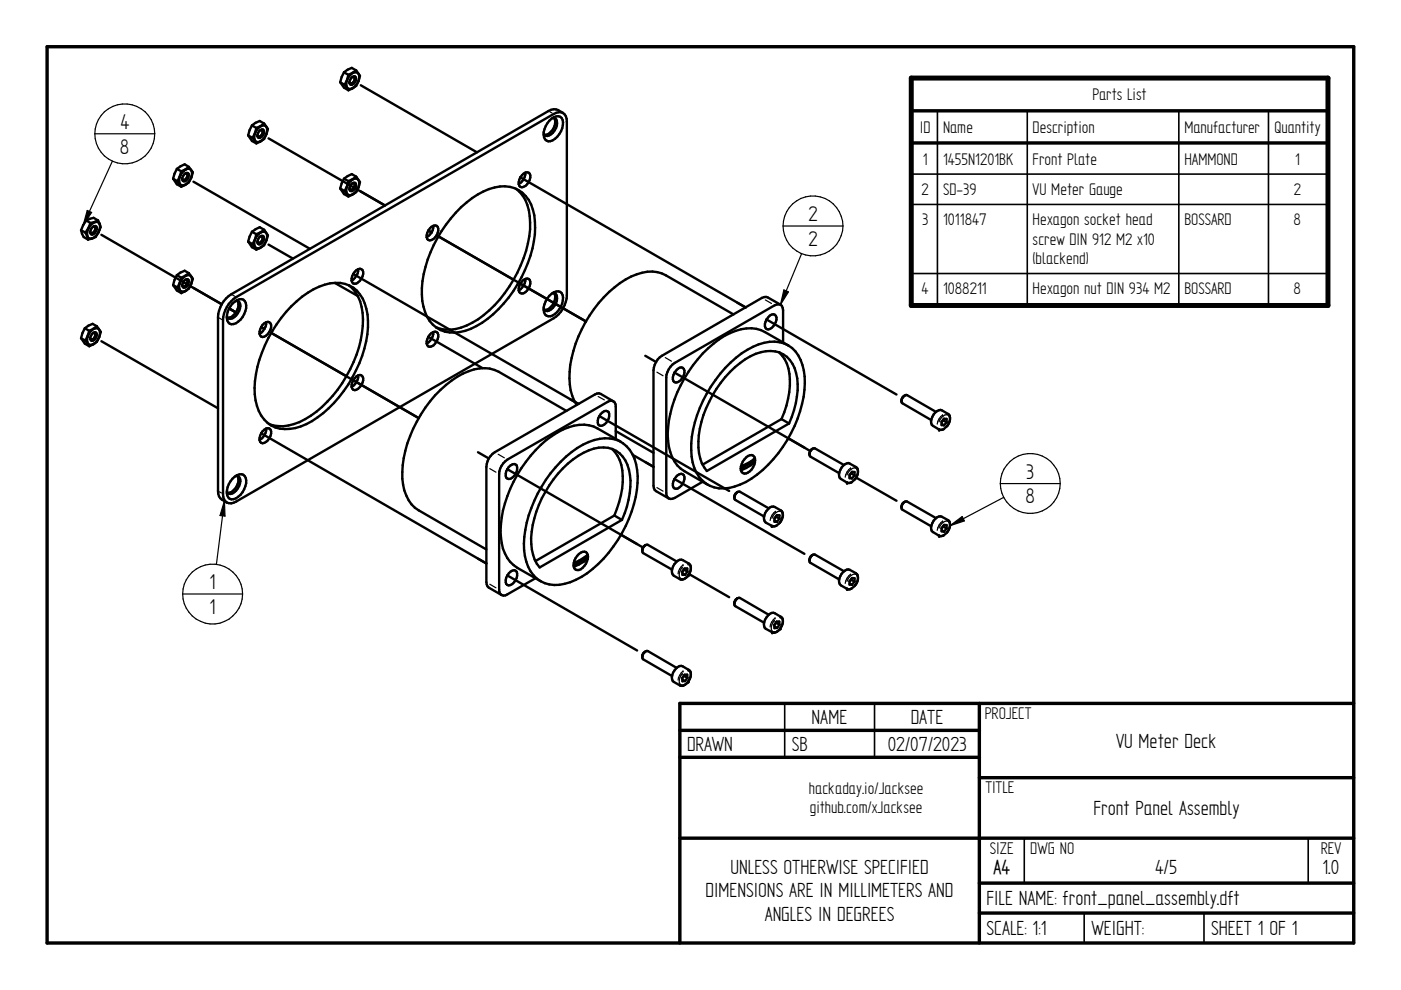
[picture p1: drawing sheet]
<svg xmlns="http://www.w3.org/2000/svg" width="297mm" height="210mm" viewBox="0 0 297 210" stroke-linecap="round" stroke-linejoin="round" font-family="sans-serif">
<path d="M10 9.9h277v190h-277zM193.2 23.5h88.4M193.2 30.3h88.4M144.1 154.9h63.5M207.6 149.1v50.8M287 149.1h-142.9v50.8M144.1 160.6h63.5M144.1 177.7h142.9M207.6 164.9h79.4M207.6 187.2h79.4M207.6 193.6h79.4" fill="none" stroke="#000" stroke-width=".72"/>
<g fill="none" stroke="#000" stroke-width=".34">
<path d="M287 16.3v12.7M193.2 36.9h88.4M198.8 23.5v41.3M217.8 23.5v41.3M249.9 23.5v41.3M268.9 23.5v41.3M193.2 43.3h88.4M193.2 58h88.4M166.4 149.1v11.5M185.4 149.1v11.5M217.2 177.8v9.4M277.4 177.8v9.4"/>
<path d="M229.9 193.6v6.3M255.3 193.6v6.3"/>
</g>
<g fill="none" stroke="#000" stroke-width=".51">
<path d="M72.1 17.4l.8 1.2 1 .5M72.1 17.4l1 .6M72.9 15.3l-.5 1-.3 1.1M72.9 15.3l1 .6M73.1 18l.8 1.1M73.9 15.9l-.3 1.1-.5 1M74.5 16.6l.6-.4h.2a1.19 1.19 0 0 1-.9 1.8l-.2-.1a1.22 1.22 0 0 1 .3-1.3zM74.7 16.3h.3a.82 .82 0 0 1 0 1 .82 .82 0 0 1-.8 .3l-.1-.2M75.5 14.9l-.9-.5-1.7 .9M75.5 14.9l.8 1.2a3.1 3.1 0 0 1-2.4 3M75.5 14.9l-1.6 1M75.9 17.3a1.45 1.45 0 0 0-.3-2 2.47 2.47 0 0 0-2 3.2 1.35 1.35 0 0 0 2.1-.7"/>
<path d="M76.5 18.1l24.6 14.2M36.7 37.9l.8 1.2 .9 .5M36.7 37.9l.9 .5M37.5 35.8l-.5 1-.3 1.1M37.5 35.8l.9 .5M37.6 38.4l.8 1.2M38.4 36.3l-.8 2.1M39 37l.3-.3h.5a1.16 1.16 0 0 1-.9 1.7h-.1a1.09 1.09 0 0 1 .2-1.4zM39.3 36.8h.3a.87 .87 0 0 1 0 .9 .87 .87 0 0 1-.9 .4l-.1-.3M40 35.4l-.8-.6-1.7 1M40 35.4l.9 1.1-.3 1.1-.6 1.1-1.6 .9M40 35.4l-1.6 .9"/>
<path d="M40.5 37.7a1.4 1.4 0 0 0-.3-1.9 2.38 2.38 0 0 0-2.2 2.4 .89 .89 0 0 0 .4 1 .89 .89 0 0 0 1.1-.2l.8-.8M41 38.5l24.7 14.2M52.6 28.7l.8 1.2 1 .5M52.6 28.7l.9 .6M53.4 26.6l-.5 1-.3 1.1M53.4 26.6l1 .5M53.5 29.3l.9 1.1M54.4 27.1l-.3 1.1-.6 1.1M54.9 27.8l.6-.4 .3 .1a1.19 1.19 0 0 1-.9 1.8l-.2-.2a1.22 1.22 0 0 1 .2-1.3zM55.2 27.6h.3a.85 .85 0 0 1 0 .9 .85 .85 0 0 1-.9 .4v-.2M56 26.2l-.9-.5-1.7 .9M56 26.2l.8 1.1a3.5 3.5 0 0 1-1.8 2.8 .85 .85 0 0 1-.9-.2 .85 .85 0 0 1-.2-.9 2.57 2.57 0 0 1 2.2-2.4 1.05 1.05 0 0 1 .5 1.4"/>
<path d="M56 26.2l-1.6 .9M56.5 28.4l-.5 1.1-1.6 .9M56.9 29.3l24.7 14.3M72.1 40l.8 1.1 1 .6M72.1 40l1 .5M72.9 37.9l-.5 1-.3 1.1M72.9 37.9l1 .5M73.9 38.4l-.3 1.1-.5 1M74 38.7a1.46 1.46 0 0 1 1.9-.6 2.35 2.35 0 0 1-1 3 .9 .9 0 0 1-1.1 .2 .9 .9 0 0 1-.4-1.1zM74.5 39.1l.3-.3h.5a1.16 1.16 0 0 1-.9 1.7l-.2-.1a1.27 1.27 0 0 1 .3-1.3zM74.7 38.9h.3a.85 .85 0 0 1 0 .9 .85 .85 0 0 1-.8 .4l-.1-.3M75.5 37.5l-.9-.6-1.7 1"/>
<path d="M75.5 37.5l.8 1.1a3.1 3.1 0 0 1-2.4 3.1M75.5 37.5l-1.6 .9M110.3 37.6a1.67 1.67 0 0 1 1.8-1 1.93 1.93 0 0 1-.7 2.8 .86 .86 0 0 1-1.3 0l-.1-.4M110.3 37.6l-.3 1.4M110.3 37.6l47.8 27.6-1.8-1M111.4 36.6a2.59 2.59 0 0 1-1.4 2.4M116.5 25.6a1.79 1.79 0 0 1 2.6-.6 3.9 3.9 0 0 1-1.9 4.8 1.22 1.22 0 0 1-1.3 0 1.22 1.22 0 0 1-.6-1.2 4.3 4.3 0 0 1 1.2-3zM117.2 25a.85 .85 0 0 1 .9 1.1 2.62 2.62 0 0 1-2.4 2.7l-.4-.5M117.5 25a2.62 2.62 0 0 1-2.1 3.6M119.4 24a2.47 2.47 0 0 0-3.1-.5l-67.3 38.9a6 6 0 0 0-2.8 4.9v36.8a2.35 2.35 0 0 0 1.9 2.5M119.4 24a1.99 1.99 0 0 0-2 .2l-67.3 38.8a6.2 6.2 0 0 0-2.8 4.9v36.8a2.08 2.08 0 0 0 .8 1.9M119.4 24a1.95 1.95 0 0 1 .8 1.8v36.8a6 6 0 0 1-2.8 4.9l-67.3 38.8a1.99 1.99 0 0 1-2 .3"/>
<path d="M17.2 48.8l.5 1.4 1 .6M17.2 48.8l.9 .5M18.1 49.3l.6 1.5M18.3 46.7l-1.1 2.1M18.3 46.7l1.6-.5 .9 .5M18.3 46.7l.9 .6M19.2 47.3l-.4 1-.7 1M19.3 47.7a1.21 1.21 0 0 1 1.7-.3 2.49 2.49 0 0 1-2 3.2 1.66 1.66 0 0 1-.1-2.5zM19.6 48.1l.6-.2 .2 .1a1.27 1.27 0 0 1-1.1 1.7 1.07 1.07 0 0 1 .3-1.6zM19.8 48h.3a.87 .87 0 0 1-.1 1 .87 .87 0 0 1-.8 .4l-.1-.3M20.8 46.7l.5 1.5-.4 1.1M20.8 46.7l-1.6 .6"/>
<path d="M20.9 49.3l-.6 .9-1.6 .6M21.5 49.8l25.5 14.7M37.5 58.3l-.5 1.1-.3 1.1M37.5 58.3l.9 .6M38.4 58.9l-.8 2.1M39 59.6l.6-.4h.2a1.19 1.19 0 0 1-.9 1.8l-.1-.1a1.04 1.04 0 0 1 .2-1.3zM39.3 59.3h.3a.98 .98 0 0 1-.7 1.4l-.3-.3M40 57.9l.9 1.2-.9 2.1-.7 .5M40 57.9l-.8-.5-1.7 .9M40 57.9l-1.6 1M52.6 51.2l.8 1.2 1 .5M52.6 51.2l.9 .6"/>
<path d="M53.4 49.1l-.5 1.1-.3 1M53.4 49.1l1 .6M53.5 51.8l.9 1.1M54.4 49.7l-.3 1.1-.6 1M54.5 50a1.46 1.46 0 0 1 1.9-.7 2.35 2.35 0 0 1-1 3.1 .89 .89 0 0 1-1.1 .2 .89 .89 0 0 1-.4-1.1zM54.9 50.3l.3-.2 .6-.1a1.2 1.2 0 0 1-.9 1.8l-.2-.1a1.3 1.3 0 0 1 .2-1.4zM55.2 50.1h.3a.85 .85 0 0 1 0 1 .85 .85 0 0 1-.9 .3v-.2M56 48.7l-.9-.5-1.7 .9M56 48.7l.8 1.2-.3 1.1-.5 1-1.6 .9M56 48.7l-1.6 1M56.9 51.9l5.2 2.9M71 60l4.9 2.8"/>
<path d="M73.1 40.5l.8 1.2M74.9 58.1l47.7 27.5-1.7-1M75.9 57.1a.78 .78 0 0 1 .9 .1 .78 .78 0 0 1 .2 .9 2.39 2.39 0 0 1-1.8 2.1 .81 .81 0 0 1-.7-1.1l.4-1M75.9 57.1l-.3 .2-.7 .8M75.9 57.1a2.81 2.81 0 0 1-1.4 2.4M90.8 48.9a1.63 1.63 0 0 1 1.8-1 1.93 1.93 0 0 1-.7 2.8 .86 .86 0 0 1-1.3 0l-.1-.4M90.8 48.9l-.3 1.4M90.8 48.9l.7 .4M91.5 49.3l-1 1M91.9 47.9l-.4 1.4M93 50.1l31.2 18.1-13.9-8M97.7 43.9a14 14 0 0 1 9.4-4.4 6.3 6.3 0 0 1 5.9 4.9 20.6 20.6 0 0 1-2.4 14.4 23.9 23.9 0 0 1-10.8 10.9 7 7 0 0 1-8.7-1.6 12.8 12.8 0 0 1-1.3-10 28.4 28.4 0 0 1 7.9-14.2z"/>
<path d="M109.4 40a8.3 8.3 0 0 1 3 7.2 26 26 0 0 1-6.4 16.3 17.3 17.3 0 0 1-9.4 6.3 6.8 6.8 0 0 1-4.1-.4M111 59.4a.83 .83 0 0 1 1.1-.3 .83 .83 0 0 1 .3 1.1 2.39 2.39 0 0 1-1.7 2 .81 .81 0 0 1-.7-1.1 2.87 2.87 0 0 1 1-1.7zM111.4 59.1a2.59 2.59 0 0 1-1.4 2.5M17.2 71.7l.8 1.2 .9 .5M17.2 71.7l.9 .5M18 69.6l-.5 1-.3 1.1M18 69.6l.9 .5M18.1 72.2l.8 1.2M18.9 70.1l-.8 2.1M19.5 70.8l.6-.4 .2 .1a1.19 1.19 0 0 1-.9 1.8l-.1-.2a1.04 1.04 0 0 1 .2-1.3zM19.8 70.6h.3a.98 .98 0 0 1-.7 1.4l-.3-.3M20.5 69.2l-.9-.5-1.6 .9"/>
<path d="M20.5 69.2l.9 1.2-.4 1.1M20.5 69.2l-1.6 .9M21 71.5l-.5 1-1.6 .9M21.2 71a.98 .98 0 0 0-.4-1.3 .98 .98 0 0 0-1.3 .3 2.65 2.65 0 0 0-.9 2.8 1.36 1.36 0 0 0 2.1-.7M21.5 72.3l24.7 14.3M36.7 60.5l.8 1.1 .9 .5M36.7 60.5l.9 .5M37.6 61l.8 1.1M39.1 61.8a.86 .86 0 0 1-.9-.2 .86 .86 0 0 1-.2-.9 2.57 2.57 0 0 1 2.2-2.4 1.26 1.26 0 0 1 .3 1.9 3.2 3.2 0 0 1-2.1 1.9M48.1 67.1l.2 .3M48.6 65.4l1.4 .9M49.3 64.4a2.19 2.19 0 0 1 2.3-.9 2.41 2.41 0 0 1 .2 3.1 3.4 3.4 0 0 1-2.7 2.1 1.44 1.44 0 0 1-1-1.9 4.6 4.6 0 0 1 1.2-2.4z"/>
<path d="M50 63.8h.3M50.3 63.8a2.4 2.4 0 0 1-.9 3.1l-.4 .3-.7 .2M50.3 63.8a1.38 1.38 0 0 1 .4 2.1 2.33 2.33 0 0 1-2.1 1.7l-.3-.2M55.4 69.3l-.4 1v.5M55.4 69.3l.6 .4M56 69.7l-.3 .5-.7 .5M56.4 68.3a.72 .72 0 0 1 1.1 .6 2.55 2.55 0 0 1-1.8 2.6l-.3-.1-.4-.6M56.4 68.3l-.7 .6-.3 .4M56.4 68.3l-.1 1-.3 .4M57.5 70.6l31.3 18M61.8 64.9a14.7 14.7 0 0 1 9.3-4.9 6 6 0 0 1 6.2 4.3 16.9 16.9 0 0 1-.5 11.1 25.9 25.9 0 0 1-11.8 14.5 8.4 8.4 0 0 1-7.5 .3 8.7 8.7 0 0 1-3.5-7.9 27.2 27.2 0 0 1 7.8-17.4zM74 60.5a8.6 8.6 0 0 1 3 7.1 26.4 26.4 0 0 1-12.3 21.3 9.1 9.1 0 0 1-7.7 1"/>
<path d="M75.6 79.8a.84 .84 0 0 1 1-.2 .84 .84 0 0 1 .4 1 2.54 2.54 0 0 1-1.8 2.1 1 1 0 0 1-.5-1.6l.2-.5zM75.9 79.6a2.68 2.68 0 0 1-1.4 2.4M90.8 71.4l11.5 6.7M91.5 70.6a.83 .83 0 0 1 1.1-.2 .83 .83 0 0 1 .3 1 2.52 2.52 0 0 1-1.8 2.1 1 1 0 0 1-.5-1.6l.2-.5zM91.9 70.4a2.59 2.59 0 0 1-1.4 2.4M115.3 65.4l.1 .3M116.5 62.7a1.79 1.79 0 0 1 2.6-.6 3.9 3.9 0 0 1-1.9 4.8 1.22 1.22 0 0 1-1.3 0 1.22 1.22 0 0 1-.6-1.2 4.3 4.3 0 0 1 1.2-3zM117.2 62.1a.85 .85 0 0 1 .9 1.1 2.62 2.62 0 0 1-2.4 2.7l-.3-.2M117.5 62.1a2.62 2.62 0 0 1-2.1 3.6M136.8 75.4l2.3 1.4M139.1 76.8l-.5 1.7v24.5l.2 .9 .3 .2 2.7 1.6M143 79l27.6 15.9"/>
<path d="M143.3 78.6a1.03 1.03 0 0 1 1.7-.4 2.4 2.4 0 0 1-1.7 2.9 .81 .81 0 0 1-.6-1.1l.3-1zM153.8 78a16.3 16.3 0 0 1 9.3-5.5 6.2 6.2 0 0 1 7 4.9 19.3 19.3 0 0 1-1.6 12.9 26.1 26.1 0 0 1-10.3 11.9 8.7 8.7 0 0 1-7.7 .8 7.9 7.9 0 0 1-3.9-7.5 26.4 26.4 0 0 1 7.2-17.5zM154.8 78.9a13.9 13.9 0 0 1 7.6-4.4 5.6 5.6 0 0 1 6.4 4.6 17.4 17.4 0 0 1-1.5 10.7l-17.4 10.1a9.5 9.5 0 0 1-1.7-7.6 24.6 24.6 0 0 1 6.6-13.4zM155.5 66.7l-14.3-8.3a7.1 7.1 0 0 0-6.2-.2 22.7 22.7 0 0 0-11.6 11.6 21.6 21.6 0 0 0-2.4 13l.7 2.2 .6 .9M162.5 67.7l27.6 16M163.2 66.9a.84 .84 0 0 1 1.1-.2 .84 .84 0 0 1 .3 1.1 2.54 2.54 0 0 1-1.7 2 1 1 0 0 1-.6-1.6l.2-.5zM165.2 74.7a8.1 8.1 0 0 1 2.3 7.1 20.9 20.9 0 0 1-1.8 7.1M165.5 64.6l.3 .3 .2 .8v6.9M165.5 64.6h-.8l-.5 .1-21.2 12.3a3.9 3.9 0 0 0-1.7 3.1v24.4v.5l.5 .7M165.5 64.6l-2.7-1.5-.4-.2-.9 .3-21.2 12.2-.9 .8-.3 .6M167.1 73.2l-4.9-2.8a7.7 7.7 0 0 0-7.4 .2 24.6 24.6 0 0 0-11.2 12.6 20.7 20.7 0 0 0-1.8 11.5 7.3 7.3 0 0 0 3.3 5.2l5 2.9M55.4 91.9l47.7 27.6-1.8-1.1"/>
<path d="M55.7 91.4a1.08 1.08 0 0 1 1.7-.3 2.38 2.38 0 0 1-1.7 2.9 .82 .82 0 0 1-.7-1.1zM56.4 90.9a2.67 2.67 0 0 1-1.4 2.4M101.3 95.9l2.3 1.3M103.6 97.2l-.5 1.8v24.4l.3 .9 .2 .3 2.7 1.6M107.6 99.5l27.5 15.9M107.9 99a1.15 1.15 0 0 1 1.7-.3 2.33 2.33 0 0 1-1.7 2.9l-.3-.1a1.41 1.41 0 0 1 0-2zM118.9 97.9a14.7 14.7 0 0 1 9.3-5 6.4 6.4 0 0 1 6.7 5.5 20.4 20.4 0 0 1-2.2 13.1 24.4 24.4 0 0 1-10.6 11.4 8 8 0 0 1-7.5 .3 8.6 8.6 0 0 1-3.5-7.9 27.2 27.2 0 0 1 7.8-17.4zM119.3 99.3a12.9 12.9 0 0 1 8.7-4.4 5.5 5.5 0 0 1 5.3 4.7 17.3 17.3 0 0 1-1.4 10.6l-17.5 10.1a10.6 10.6 0 0 1-1.5-9 24.2 24.2 0 0 1 6.4-12zM120.1 87.1l-14.4-8.3a8 8 0 0 0-7.5 .4 26 26 0 0 0-12.9 22.3 8.4 8.4 0 0 0 3.5 6.7l14.3 8.3M127.1 88.2l27.5 15.9M127.4 87.8a1.08 1.08 0 0 1 1.7-.4 2.38 2.38 0 0 1-1.7 2.9 .77 .77 0 0 1-.7-1.1l.1-.5zM129.7 95.2a8.3 8.3 0 0 1 2.3 7 20.9 20.9 0 0 1-1.7 7.1"/>
<path d="M130 85.1l-.8-.1-.4 .2-21.2 12.3a3.9 3.9 0 0 0-1.8 3v24.5l.2 .9 .3 .3M130 85.1l.3 .2 .3 .9v6.8M130 85.1l-2.6-1.6-.4-.1-.9 .3-21.2 12.2-1.3 1.3M130.6 91.4l8 4.6M131.7 93.7l-5-2.9a8.5 8.5 0 0 0-8.5 .9 26.7 26.7 0 0 0-12.1 20.9 8.7 8.7 0 0 0 3.6 7.8l4.9 2.8M134.2 96.4l4.4 2.6-1.8-1M157.1 98.9v.8M159.8 97.8l-2.7 1.6M159.8 97.8l.3 .2M159.8 97.4v.4M160.1 97.2v.8M160.1 97.2a1 1 0 0 0-.9-.8 1 1 0 0 0-1 .6 3.5 3.5 0 0 0-1.1 1.9"/>
<path d="M160.1 98a2.77 2.77 0 0 1-2.3 2.4l-.3-.1-.4-.6M160.1 98l-.9 .6-2.1 1.1M160.1 97.2l-.9 .6-2.1 1.1M165.7 88.9l1.6 .9M165.7 88.9l-16.7 9.6M167.1 92.9l4.7 2.7M171.6 96.4l.2 .4 6.1 3.5M172.3 95.1a1.16 1.16 0 0 0-.7 1.3M172.3 95.1a1.49 1.49 0 0 0-.7 1.3M172.3 95.1h.5l6.1 3.5M191.1 85.1l.2 .4 6.1 3.6M191.1 85.1a1.16 1.16 0 0 1 1.2-1.3l6.2 3.5"/>
<path d="M191.2 84.5l-.1 .6M191.9 83.9l-.6 .5M199 91l.1 .1M199.1 91.1l-1.3-.8a1.73 1.73 0 0 1 .1-2.4 1.68 1.68 0 0 1 1.8-.9l1.3 .8a1.75 1.75 0 0 1-.3 2.6l-.8 .7h-.7M199.6 89.9l.5 .3M200 89.1l-.4 .4M200 89v.1M200 89.1l.7 .4M200.7 89.5l-.6 .7M200.7 89.5v-.7h-.6l-.5 .6v.7l.5 .1M49.3 101.5a1.74 1.74 0 0 1 2.6-.5 3.8 3.8 0 0 1-1.9 4.7 1.22 1.22 0 0 1-1.3 0 1.22 1.22 0 0 1-.6-1.2 4.3 4.3 0 0 1 1.2-3zM50 100.9h.3"/>
<path d="M50.3 100.9a1.38 1.38 0 0 1 .4 2.1 2.33 2.33 0 0 1-2.1 1.7l-.5-.5M50.3 100.9a2.4 2.4 0 0 1-.9 3.2l-.4 .3-.7 .1M121.7 119.4v.8M124.3 118.3l-2.7 1.6M124.3 118.3l.3 .2M124.4 117.9l-.1 .4M124.6 117.6v.9M124.6 117.6a.87 .87 0 0 0-.6-.7 .87 .87 0 0 0-.9 .3 3.4 3.4 0 0 0-1.4 2.2M124.6 118.5a2.93 2.93 0 0 1-2.2 2.4l-.4-.1-.3-.6M124.6 118.5l-.9 .6-2 1.1M124.6 117.6l-1.8 1.3-1.1 .5M130.3 109.3l1.6 .9"/>
<path d="M130.3 109.3l-16.8 9.7M131.7 113.4l4.6 2.7M136.2 116.8l.2 .5 6.1 3.5M136.9 115.6a1.21 1.21 0 0 0-.7 1.2M136.9 115.6a1.46 1.46 0 0 0-.7 1.2M136.9 115.6l.5-.1 6.1 3.5M143 101.6l27.6 15.8M143.3 101.1a1.1 1.1 0 0 1 1.7-.3 2.35 2.35 0 0 1-1.7 2.8 .81 .81 0 0 1-.6-1.1l.3-.9zM146.2 119.6l-1.5-.9a1.98 1.98 0 0 0-2.2 1.9 1.34 1.34 0 0 0 .3 1.4l1.4 .8M146.2 119.6a1.87 1.87 0 0 1-.1 2.1M149 102.2l-6 3.4-.8 .2-.4-.1M155.7 105.5l.2 .5 6.1 3.5"/>
<path d="M156.4 104.3a1.59 1.59 0 0 0-.7 1.2M156.4 104.3h.5l6.1 3.5M156.4 104.3a1.21 1.21 0 0 0-.7 1.2M164.2 110.3l.5 .4M164.5 109.5v.1M164.5 109.6l-.3 .3M164.5 109.6l.8 .4M165.3 110l-.6 .7M165.3 110v-.7l-.6-.1-.5 .7v.7l.5 .1M165.5 108.2l-1.3-.7a1.75 1.75 0 0 0-2 1.3 1.73 1.73 0 0 0 .1 2l1.6 .8 .8-.2 .6-.5a2.06 2.06 0 0 0 .3-2.6v-.1M171.6 118.9l.2 .4 6.1 3.6M172.3 117.6a1.66 1.66 0 0 0-.7 1.3"/>
<path d="M172.3 117.6h.5l6.1 3.5M172.3 117.6a1.16 1.16 0 0 0-.7 1.3M179.5 102.3h.1M179.6 102.3l-1.3-.7a1.73 1.73 0 0 1 .1-2.5 1.57 1.57 0 0 1 1.8-.8l1.3 .7a1.77 1.77 0 0 1-.3 2.6l-.8 .7-.7 .1M180.1 101.1l.5 .3M180.5 100.3v.1M180.5 100.4l-.4 .4M180.5 100.4l.7 .4M181.2 100.8v-.7l-.6-.1-.5 .7v.7h.5M181.2 100.8l-.6 .6M181.5 101.3l8.6 4.9M191.1 107.6l.2 .5 6.1 3.5"/>
<path d="M191.9 106.4a1.16 1.16 0 0 0-.8 1.2M191.9 106.4a1.49 1.49 0 0 0-.8 1.2M191.9 106.4l.4-.1 6.2 3.6M199 113.5l.1 .1M199.1 113.6l-1.3-.8a1.73 1.73 0 0 1 .1-2.4 1.57 1.57 0 0 1 1.8-.8l1.3 .7a1.35 1.35 0 0 1 .2 2l-.5 .6-.6 .6-.9 .1M199.6 112.4l.5 .3M200 111.5v.1M200 111.6l-.4 .4M200 111.6l.7 .5M200.7 112.1v-.8h-.6l-.5 .7v.6l.5 .1M200.7 112.1l-.6 .6M107.6 122l27.5 15.9"/>
<path d="M107.9 121.6a1.08 1.08 0 0 1 1.7-.4 2.38 2.38 0 0 1-1.7 2.9 1.28 1.28 0 0 1-.3-2.1zM113.5 122.6l-6.4 3.6h-.8M136.2 139.3l.2 .5 6.1 3.5M136.2 139.1v.2M136.9 138.1a1.08 1.08 0 0 0-.7 1.2M136.9 138.1l-.7 .9M136.9 138.1l.5-.1 6.1 3.6M144.6 121.2l.6-.7h.5l.1 .7M144.6 121.2l.1 .7h.5M144.7 121.5l.5 .4M145 120.7v.1M145 120.8l-.4 .4"/>
<path d="M145 120.8l.8 .4M145.8 121.2l-.6 .7M146.1 121.7a1.68 1.68 0 0 1-1.7 1.2l-.2-.1M146.1 121.7l8.5 4.9M155.7 127.9v.2M155.7 128.1l.2 .4 6.1 3.5M156.4 126.8a1.21 1.21 0 0 0-.7 1.3M156.4 126.8l-.7 .9M156.4 126.8h.5l6.1 3.5M164.2 132.5v.7l.6-.1M164.2 132.8l.6 .3M164.5 132l-.3 .5"/>
<path d="M164.5 132h.1M164.5 132l.8 .5M165.3 132.5l-.1-.7h-.5l-.5 .7M165.3 132.5l-.5 .6M165.5 133.2a1.58 1.58 0 0 1-1.8 .9M165.7 130.9l-1.5-.9a1.84 1.84 0 0 0-2 1.4 1.66 1.66 0 0 0 .1 1.9l1.4 .7M165.7 130.9a1.9 1.9 0 0 1-.2 2.2M179.5 124.8h.1M180.1 123.7l.5 .3M180.5 122.9l-.4 .4M180.5 122.8v.1M180.5 122.9l.7 .4"/>
<path d="M181.2 123.3l-.6 .7M181.2 123.3v-.7h-.6l-.5 .6v.8h.5M181.5 121.5l-1.3-.7a2.02 2.02 0 0 0-2.2 1.8 1.31 1.31 0 0 0 .3 1.5l1.3 .7M181.5 121.6a1.87 1.87 0 0 1-.3 2.6 1.56 1.56 0 0 1-1.2 .8l-.3-.1M144.6 143.8l.1 .6h.5M144.7 144.1l.5 .3M145 143.3l-.4 .5M145 143.2v.1M145 143.3l.8 .4M145.8 143.7l-.1-.7h-.5l-.6 .8M145.8 143.7l-.6 .7M146 144.5l-1.1 .9-.7-.1"/>
<path d="M146.2 142.2l-1.5-.9a1.84 1.84 0 0 0-2 1.3 1.66 1.66 0 0 0 .1 2l1.4 .7M146.2 142.2l.3 1-.5 1.2"/>
</g>
<g fill="none" stroke="#000" stroke-width=".25">
<path d="M20.1 28.4h12.7M20.1 28.4a6.4 6.4 0 0 0 6.4 6.3 6.4 6.4 0 0 0 6.3-6.3M20.1 28.4a6.4 6.4 0 0 1 6.4-6.4 6.4 6.4 0 0 1 6.3 6.4M23.8 34.2l-6.2 13.5M116.6 23.7l.4 .3M18.5 44.6l.9 .4-1.8 2.7zM166 47.9h12.7M166 47.9a6.4 6.4 0 0 0 6.4 6.4 6.4 6.4 0 0 0 6.3-6.4M166 47.9a6.4 6.4 0 0 1 6.4-6.4 6.4 6.4 0 0 1 6.3 6.4M170 53.8l-4.5 10.8M46.5 67.4l.5 .3M49.3 62.5l.5 .3"/>
<path d="M139.3 78.9l1.3 .8M141.1 75.8l1.3 .8M162.3 63.6l1.3 .7M166.2 61.5l1 .4-1.7 2.7zM103.8 99.4l1.4 .7M105.6 96.3l1.3 .8M126.8 84.1l1.3 .7M180.3 99.2h.1M180.3 99.2a2.9 2.9 0 0 0-1.1 2M199.1 89.5a1.78 1.78 0 0 1 1.9-1.5 1.69 1.69 0 0 1-.3 2.4M199.9 88h.1M199.9 88a2.9 2.9 0 0 0-1.2 1.9"/>
<path d="M200.7 90.4h.1M46.5 104.3l.4 .2M47.6 106.2l-1.7 13.4M47.6 106.2l.1 3.2-1.1-.1zM139.3 103.4l1.3 .7M144.8 119.8h.1M144.8 119.8a2.83 2.83 0 0 0-1 1.9M163.7 109.9a1.77 1.77 0 0 1 1.9-1.4 1.41 1.41 0 0 1 0 1.9l-.3 .5M164.4 108.4h.1M164.4 108.4a2.9 2.9 0 0 0-1.1 2M165.3 110.9h.1M179.6 100.7a1.78 1.78 0 0 1 1.9-1.4 1.74 1.74 0 0 1-.3 2.4"/>
<path d="M181.2 101.7h.1M199.1 112a1.78 1.78 0 0 1 1.9-1.5 1.74 1.74 0 0 1-.3 2.4M199.9 110.5h.1M199.9 110.5a2.9 2.9 0 0 0-1.2 1.9M200.7 112.9h.1M201.4 111.5l2.6-2 .5 .9zM212.1 102.5h12.7M212.1 102.5a6.4 6.4 0 0 0 6.3 6.4 6.4 6.4 0 0 0 6.4-6.4M212.1 102.5a6.4 6.4 0 0 1 6.3-6.3 6.4 6.4 0 0 1 6.4 6.3M212.8 105.5l-11.4 6M38.7 125.9h12.7M38.7 125.9a6.4 6.4 0 0 0 6.4 6.4 6.4 6.4 0 0 0 6.3-6.4"/>
<path d="M38.7 125.9a6.4 6.4 0 0 1 6.4-6.3 6.4 6.4 0 0 1 6.3 6.3M103.8 123.9l1.4 .7M144.6 120.3h.1M144.6 120.3a1.79 1.79 0 0 0-.2 2.4 1.72 1.72 0 0 0 1.9-1.5M164.2 131.5h.1M164.2 131.5a1.79 1.79 0 0 0-.3 2.4 1.72 1.72 0 0 0 1.9-1.4M164.3 131h.1M164.3 131a2.83 2.83 0 0 0-1 1.9M179.6 123.3a1.77 1.77 0 0 1 1.9-1.5 1.74 1.74 0 0 1-.3 2.4M180.3 121.8h.1M180.3 121.8a2.9 2.9 0 0 0-1.1 1.9M181.2 124.2h.1"/>
<path d="M144.6 142.8h.1M144.6 142.8a1.73 1.73 0 0 0-.2 2.4 1.72 1.72 0 0 0 1.9-1.4M144.8 142.3h.1M144.8 142.3a3.1 3.1 0 0 0-1 1.9"/>
</g>
<g fill="#000">
<circle cx="199.1" cy="91.1" r=".25"/>
<circle cx="146" cy="119.5" r=".25"/>
<circle cx="163.6" cy="111.5" r=".25"/>
<circle cx="163.7" cy="111.5" r=".25"/>
<circle cx="179.6" cy="102.3" r=".25"/>
<circle cx="199.1" cy="113.6" r=".25"/>
<circle cx="146" cy="121.9" r=".25"/>
<circle cx="163.7" cy="134.1" r=".25"/>
<circle cx="165.5" cy="130.7" r=".25"/>
<circle cx="165.5" cy="133.2" r=".25"/>
<circle cx="179.6" cy="124.8" r=".25"/>
<circle cx="146" cy="142" r=".25"/>
<circle cx="146" cy="144.4" r=".25"/>
<circle cx="146" cy="144.5" r=".25"/>
</g>
<path d="M18.5 44.6l.9 .4-1.8 2.7zM166.2 61.5l1 .4-1.7 2.7zM47.6 106.2l.1 3.2-1.1-.1zM201.4 111.5l2.6-2 .5 .9z" fill="#000"/>
<path d="M193.2 16.6h88.4v48.2h-88.4z" fill="none" stroke="#000" stroke-width="1.1"/>
<g font-size="5.1">
<text x="25.5" y="27.3">4</text>
<text x="25.4" y="32.6">8</text>
<text x="171.4" y="46.9">2</text>
<text x="171.4" y="52.2">2</text>
<text x="217.6" y="101.5">3</text>
<text x="217.4" y="106.7">8</text>
<text x="44.4" y="124.9">1</text>
<text x="44.4" y="130.2">1</text>
</g>
<g font-size="4.9">
<text x="172.1" y="153.5">NAME</text>
<text x="193.1" y="153.5">DATE</text>
<text x="145.7" y="159.2">DRAWN</text>
<text x="167.9" y="159.2">SB</text>
<text x="188.2" y="159.2">02/07/2023</text>
<text x="236.6" y="158.5">VU Meter Deck</text>
<text x="231.8" y="172.8">Front Panel Assembly</text>
<text x="154.9" y="185.3">UNLESS OTHERWISE SPECIFIED</text>
<text x="244.9" y="185.3">4/5</text>
<text x="280.4" y="185.3">1.0</text>
<text x="149.6" y="190.3">DIMENSIONS ARE IN MILLIMETERS AND</text>
<text x="209.2" y="191.9">FILE NAME: front_panel_assembly.dft</text>
<text x="162.1" y="195.2">ANGLES IN DEGREES</text>
<text x="209.2" y="198.2">SCALE: 1:1</text>
<text x="231.4" y="198.2">WEIGHT:</text>
<text x="256.8" y="198.3">SHEET 1 OF 1</text>
</g>
<text font-size="4.8" x="210.6" y="185.2">A4</text>
<g font-size="4.1">
<text x="208.8" y="152.5">PROJECT</text>
<text x="208.9" y="168.1">TITLE</text>
<text x="209.8" y="181">SIZE</text>
<text x="218.4" y="181">DWG NO</text>
<text x="280" y="181">REV</text>
</g>
<g font-size="4">
<text x="231.6" y="21.3">Parts List</text>
<text x="195" y="28.1">ID</text>
<text x="199.9" y="28.1">Name</text>
<text x="218.9" y="28.1">Description</text>
<text x="251.1" y="28.1">Manufacturer</text>
<text x="270.2" y="28.1">Quantity</text>
<text x="195.7" y="34.9">1</text>
<text x="199.9" y="34.9">1455N1201BK</text>
<text x="218.9" y="34.9">Front Plate</text>
<text x="251.1" y="34.9">HAMMOND</text>
<text x="274.6" y="34.9">1</text>
<text x="195.4" y="41.3">2</text>
<text x="199.9" y="41.3">SD-39</text>
<text x="218.9" y="41.3">VU Meter Gauge</text>
<text x="274.3" y="41.3">2</text>
<text x="195.5" y="47.8">3</text>
<text x="199.9" y="47.8">1011847</text>
<text x="218.9" y="47.8">Hexagon socket head</text>
<text x="251.1" y="47.8">BOSSARD</text>
<text x="274.3" y="47.8">8</text>
<text x="218.9" y="51.9">screw DIN 912 M2 x10</text>
<text x="218.9" y="56">(blackend)</text>
<text x="195.4" y="62.4">4</text>
<text x="199.9" y="62.4">1088211</text>
<text x="218.9" y="62.4">Hexagon nut DIN 934 M2</text>
<text x="251.1" y="62.4">BOSSARD</text>
<text x="274.3" y="62.4">8</text>
<text x="171.5" y="168.4">hackaday.io/Jacksee</text>
<text x="171.7" y="172.5">github.com/xJacksee</text>
</g>
</svg>
